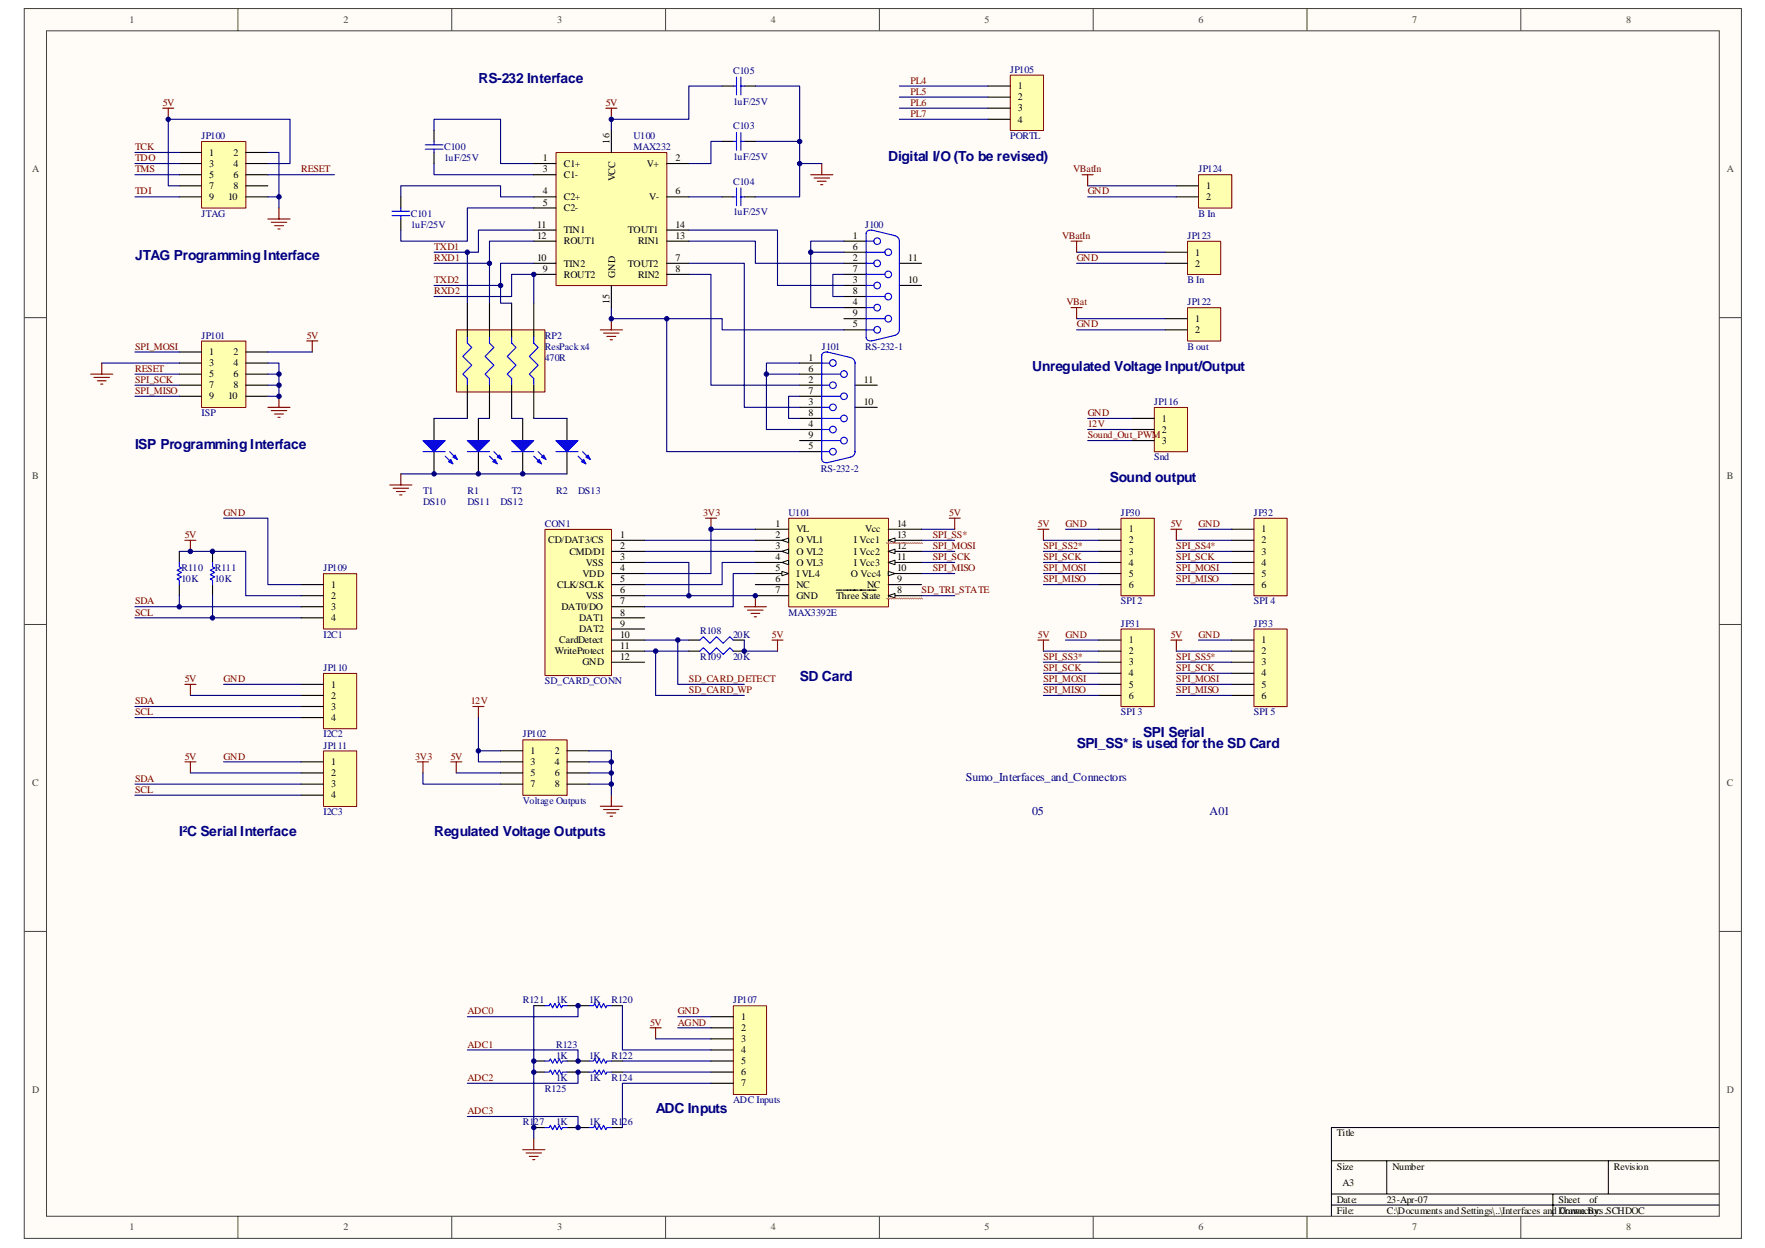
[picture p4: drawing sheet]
<svg xmlns="http://www.w3.org/2000/svg" width="297mm" height="210mm" viewBox="0 0 297 210" stroke-linecap="round" stroke-linejoin="round" font-family="sans-serif">
<path d="M4.1 1.5h289v206.9h-289z" fill="#fffcf8"/>
<path d="M4.1 1.4h289v207h-289z" fill="none" stroke="#404040" stroke-width=".17"/>
<path d="M7.8 5.2h281.5v199.4h-281.5z" fill="#fffcf8"/>
<g fill="none" stroke="#404040" stroke-width=".17">
<path d="M7.8 5.2h281.5v199.4h-281.5zM40 1.4v3.8M76 1.4v3.8M112 1.4v3.8M148 1.4v3.8M184 1.4v3.8M220 1.4v3.8M255.9 1.4v3.8M4.1 53.4h3.7M289.3 53.4h3.7M4.1 105.1h3.7M289.3 105.1h3.7"/>
<path d="M4.1 156.7h3.7M289.3 156.7h3.7M40 204.6v3.8M76 204.6v3.8M112 204.6v3.8M148 204.6v3.8M184 204.6v3.8M220 204.6v3.8M255.9 204.6v3.8"/>
</g>
<path d="M224.1 195.3h65.2M233.4 195.3v5.6M270.7 195.3v5.6M289.3 189.7h-65.2v14.9M224.1 200.9h65.2M224.1 202.8h65.2M261.3 200.9v3.7" fill="none" stroke="#000" stroke-width=".17"/>
<path d="M31.1 90.9h1.9M32 90.9v1.9" fill="none" stroke="#800000" stroke-width=".19"/>
<path d="M30.2 92.8v1.8M30.2 98.4v1.8M35.8 92.8v1.8M35.8 98.4v1.8" fill="none" stroke="#000" stroke-width=".19"/>
<path d="M30.2 94.6v.8l.3 .2-.7 .3 .7 .4-.7 .4 .7 .4-.7 .3 .4 .2v.8M35.8 94.6v.8l.3 .2-.7 .3 .7 .4-.7 .4 .7 .4-.7 .3 .4 .2v.8" fill="none" stroke="#00f" stroke-width=".19"/>
<path d="M30.2 100.2v1.9M35.8 100.2v3.7" fill="none" stroke="#000080" stroke-width=".19"/>
<path d="M33.9 23.8h7.5v11.2h-7.5z" fill="#ffffb0"/>
<path d="M33.9 23.8h7.5v11.2h-7.5z" fill="none" stroke="#800000" stroke-width=".17"/>
<g fill="none" stroke="#000" stroke-width=".19">
<path d="M30.2 25.7h3.7M30.2 27.5h3.7M30.2 29.4h3.7M30.2 31.3h3.7M30.2 33.1h3.7M41.4 25.7h3.7M41.4 27.5h3.7M41.4 29.4h3.7M41.4 31.3h3.7M41.4 33.1h3.7M142 40.6h3.8M142 44.3h3.8"/>
<path d="M142 48h3.8M142 51.8h3.8M142 55.5h3.8M142 42.4h3.8M142 46.2h3.8M142 49.9h3.8M142 53.6h3.8M151.4 44.3h3.7M151.4 48h3.7"/>
</g>
<path d="M27.4 18.2h1.8M28.3 18.2v1.9M45.1 36.9h3.7M45.7 37.4h2.6M46.2 38h1.5M46.8 38.5h.3M46.9 35v1.9" fill="none" stroke="#800000" stroke-width=".19"/>
<path d="M22.7 33.1h7.5M22.7 27.5h7.5M22.7 29.4h7.5M22.7 25.7h7.5M45.1 27.5h3.7v-7.4h-20.5v11.2h1.9M45.1 25.7h1.8v9.3M45.1 33.1h1.8M45.1 29.4h11.2M22.7 102.1h28M22.7 103.9h28" fill="none" stroke="#000080" stroke-width=".19"/>
<g fill="none" stroke="#00f" stroke-width=".19">
<path d="M146.7 38.7h-.2a.66 .66 0 0 0-.7 .6v17.5a.73 .73 0 0 0 .9 .5M146.7 38.7l3.9 .9M150.6 39.7a.93 .93 0 0 1 .8 .9v14.9a.93 .93 0 0 1-.8 .9M145.8 44.3h1.3M145.8 40.6h1.3M145.8 48h1.3M145.8 42.4h3.1M145.8 51.8h1.3M145.8 46.2h3.1M145.8 55.5h1.3M145.8 49.9h3.1M145.8 53.6h3.1"/>
<path d="M150.6 56.4l-3.9 1"/>
<circle cx="147.6" cy="55.5" r=".56"/>
<circle cx="147.6" cy="51.8" r=".56"/>
<circle cx="147.6" cy="44.3" r=".56"/>
<circle cx="147.6" cy="48" r=".56"/>
<circle cx="147.6" cy="40.6" r=".56"/>
<circle cx="149.5" cy="49.9" r=".56"/>
<circle cx="149.5" cy="46.2" r=".56"/>
<circle cx="149.5" cy="53.6" r=".56"/>
<circle cx="149.5" cy="42.4" r=".56"/>
</g>
<path d="M88 124.5h7.4v9.3h-7.4z" fill="#ffffb0"/>
<path d="M88 124.5h7.4v9.3h-7.4z" fill="none" stroke="#800000" stroke-width=".17"/>
<path d="M84.2 126.3h3.8M84.2 128.2h3.8M84.2 130h3.8M84.2 131.9h3.8M95.4 126.3h3.8M95.4 128.2h3.8M95.4 130h3.8M95.4 131.9h3.8" fill="none" stroke="#000" stroke-width=".19"/>
<path d="M79.6 118.9h1.8M80.5 118.9v1.8M75.9 128.2h1.8M76.8 128.2v1.8M101 135.7h3.8M101.6 136.2h2.6M102.1 136.8h1.5M102.7 137.3h.4M102.9 133.8v1.9" fill="none" stroke="#800000" stroke-width=".19"/>
<path d="M80.5 120.7v5.6h3.7M80.5 126.3v1.9h3.7M99.2 126.3h3.7v7.5M99.2 128.2h3.7M99.2 130h3.7M99.2 131.9h3.7" fill="none" stroke="#000080" stroke-width=".19"/>
<path d="M199.9 40.6h5.5v5.6h-5.5z" fill="#ffffb0"/>
<path d="M199.9 40.6h5.5v5.6h-5.5z" fill="none" stroke="#800000" stroke-width=".17"/>
<path d="M196.1 42.4h3.7M196.1 44.3h3.7" fill="none" stroke="#000" stroke-width=".19"/>
<path d="M181.2 42.4h14.9M181.2 44.3h14.9" fill="none" stroke="#000080" stroke-width=".19"/>
<path d="M170 12.7h5.6v9.2h-5.6z" fill="#ffffb0"/>
<path d="M170 12.6h5.6v9.3h-5.6z" fill="none" stroke="#800000" stroke-width=".17"/>
<path d="M166.3 14.5h3.7M166.3 16.3h3.7M166.3 18.2h3.7M166.3 20.1h3.7" fill="none" stroke="#000" stroke-width=".19"/>
<g fill="none" stroke="#000080" stroke-width=".19">
<path d="M121.5 14.5h-5.6v5.6h-13v1.8M151.4 14.5h14.9M151.4 16.3h14.9M151.4 18.2h14.9M67.5 33.1v-1.8h16.7v1.8h5.6M73 27.5v1.9h16.8M73 21.9v-1.8h11.2v7.4h5.6M89.8 35h-11.1v5.6h-11.2v-1.9M89.8 38.7h-9.3v3.7h-7.5M115.9 38.7h14.9v9.3h11.2M115.9 33.1h5.6M121.5 23.8h-1.8v3.7h-3.8"/>
<path d="M151.4 20.1h14.9M102.9 51.8v1.8h18.6v1.9h20.5M115.9 40.6h11.2v3.7h14.9M136.4 42.4h5.6M142 40.6h-5.6v11.2h5.6M142 46.2h-1.8v3.7h1.8M104.8 178.5h14.9M104.8 180.4h14.9"/>
</g>
<path d="M102 18.2h1.8M102.9 18.2v1.9M101 55.5h3.8M101.6 56h2.6M102.1 56.6h1.5M102.7 57.2h.4M102.9 53.6v1.9" fill="none" stroke="#800000" stroke-width=".19"/>
<path d="M54.5 96.5h5.5v9.3h-5.5z" fill="#ffffb0"/>
<path d="M54.4 96.5h5.6v9.3h-5.6z" fill="none" stroke="#800000" stroke-width=".17"/>
<path d="M50.7 98.4h3.7M50.7 100.2h3.7M50.7 102.1h3.7M50.7 103.9h3.7" fill="none" stroke="#000" stroke-width=".19"/>
<path d="M54.5 113.3h5.5v9.3h-5.5z" fill="#ffffb0"/>
<path d="M54.4 113.3h5.6v9.3h-5.6z" fill="none" stroke="#800000" stroke-width=".17"/>
<path d="M50.7 115.1h3.7M50.7 117h3.7M50.7 118.9h3.7M50.7 120.7h3.7" fill="none" stroke="#000" stroke-width=".19"/>
<path d="M54.5 126.4h5.5v9.3h-5.5z" fill="#ffffb0"/>
<path d="M54.4 126.3h5.6v9.4h-5.6z" fill="none" stroke="#800000" stroke-width=".17"/>
<path d="M50.7 128.2h3.7M50.7 130h3.7M50.7 131.9h3.7M50.7 133.8h3.7" fill="none" stroke="#000" stroke-width=".19"/>
<path d="M30.2 92.8h11.2v7.4h9.3M37.6 87.2h7.5v11.2h5.6M22.7 118.9h28M32 117h18.7M37.6 115.1h13.1M22.7 131.9h28M22.7 133.8h28M22.7 120.7h28M32 130h18.7M37.6 128.2h13.1" fill="none" stroke="#000080" stroke-width=".19"/>
<path d="M31.1 115.1h1.9M32 115.1v1.9M31.1 128.2h1.9M32 128.2v1.8" fill="none" stroke="#800000" stroke-width=".19"/>
<path d="M199.9 51.8h5.5v5.6h-5.5z" fill="#ffffb0"/>
<path d="M199.9 51.8h5.5v5.6h-5.5z" fill="none" stroke="#800000" stroke-width=".17"/>
<path d="M196.1 53.6h3.7M196.1 55.5h3.7" fill="none" stroke="#000" stroke-width=".19"/>
<path d="M181.2 53.6h14.9M181.2 55.5h14.9" fill="none" stroke="#000080" stroke-width=".19"/>
<path d="M188.7 87.2h5.6v13h-5.6z" fill="#ffffb0"/>
<path d="M188.7 87.2h5.6v13h-5.6z" fill="none" stroke="#800000" stroke-width=".17"/>
<path d="M184.9 89h3.7M184.9 90.9h3.7M184.9 92.8h3.7M184.9 94.6h3.7M184.9 96.5h3.7M184.9 98.4h3.7" fill="none" stroke="#000" stroke-width=".19"/>
<path d="M188.7 105.9h5.6v13h-5.6z" fill="#ffffb0"/>
<path d="M188.7 105.8h5.6v13.1h-5.6z" fill="none" stroke="#800000" stroke-width=".17"/>
<path d="M184.9 107.7h3.7M184.9 109.6h3.7M184.9 111.4h3.7M184.9 113.3h3.7M184.9 115.1h3.7M184.9 117h3.7" fill="none" stroke="#000" stroke-width=".19"/>
<path d="M211 87.2h5.6v13h-5.6z" fill="#ffffb0"/>
<path d="M211 87.2h5.6v13h-5.6z" fill="none" stroke="#800000" stroke-width=".17"/>
<path d="M207.3 89h3.7M207.3 90.9h3.7M207.3 92.8h3.7M207.3 94.6h3.7M207.3 96.5h3.7M207.3 98.4h3.7" fill="none" stroke="#000" stroke-width=".19"/>
<path d="M211 105.9h5.6v13h-5.6z" fill="#ffffb0"/>
<path d="M211 105.8h5.6v13.1h-5.6z" fill="none" stroke="#800000" stroke-width=".17"/>
<path d="M207.3 107.7h3.7M207.3 109.6h3.7M207.3 111.4h3.7M207.3 113.3h3.7M207.3 115.1h3.7M207.3 117h3.7" fill="none" stroke="#000" stroke-width=".19"/>
<path d="M180.3 40.6h1.8M180.3 51.8h1.8M181.2 40.6v1.8M181.2 51.8v1.8M174.7 89h1.8M175.6 89v1.9M197 89h1.9M198 89v1.9M174.7 107.7h1.8M175.6 107.7v1.9M197 107.7h1.9M198 107.7v1.9" fill="none" stroke="#800000" stroke-width=".19"/>
<g fill="none" stroke="#000080" stroke-width=".19">
<path d="M175.6 90.9h9.3M175.6 92.8h9.3M175.6 94.6h9.3M175.6 96.5h9.3M175.6 98.4h9.3M179.3 89h5.6M198 90.9h9.3M198 92.8h9.3M198 94.6h9.3M198 96.5h9.3M198 98.4h9.3M201.7 89h5.6"/>
<path d="M175.6 109.6h9.3M175.6 111.4h9.3M175.6 113.3h9.3M175.6 115.1h9.3M175.6 117h9.3M179.3 107.7h5.6M198 109.6h9.3M198 111.4h9.3M198 113.3h9.3M198 115.1h9.3M198 117h9.3M201.7 107.7h5.6"/>
</g>
<path d="M33.9 57.4h7.5v11.2h-7.5z" fill="#ffffb0"/>
<path d="M33.9 57.4h7.5v11.2h-7.5z" fill="none" stroke="#800000" stroke-width=".17"/>
<path d="M30.2 59.2h3.7M41.4 59.2h3.7M30.2 61.1h3.7M30.2 62.9h3.7M30.2 64.8h3.7M30.2 66.7h3.7M41.4 61.1h3.7M41.4 62.9h3.7M41.4 64.8h3.7M41.4 66.7h3.7" fill="none" stroke="#000" stroke-width=".19"/>
<path d="M51.6 57.4h1.9M52.6 57.4v1.8M15.3 62.9h3.7M15.8 63.5h2.6M16.4 64.1h1.5M16.9 64.6h.4M17.1 61.1v1.8M45.1 68.5h3.7M45.7 69.1h2.6M46.2 69.7h1.5M46.8 70.2h.3M46.9 66.7v1.8" fill="none" stroke="#800000" stroke-width=".19"/>
<path d="M22.7 59.2h7.5M45.1 59.2h7.5M17.1 61.1h13.1M22.7 66.7h7.5M22.7 62.9h7.5M22.7 64.8h7.5M45.1 64.8h1.8v1.9h-1.8M45.1 62.9h1.8v1.9M45.1 61.1h1.8v1.8" fill="none" stroke="#000080" stroke-width=".19"/>
<path d="M194.3 68.6h5.6v7.4h-5.6z" fill="#ffffb0"/>
<path d="M194.3 68.6h5.6v7.4h-5.6z" fill="none" stroke="#800000" stroke-width=".17"/>
<path d="M190.5 70.4h3.7M190.5 72.3h3.7M190.5 74.1h3.7" fill="none" stroke="#000" stroke-width=".19"/>
<g fill="none" stroke="#000080" stroke-width=".19">
<path d="M183 74.1h7.5M183 72.3h7.5M183 70.4h7.5M108.5 94.6h7.4v5.6M108.5 90.9h18.6M108.5 92.8h18.6M127.1 89h-7.4v7.5h-11.2M127.1 94.6h-5.6v3.8h-13M127.1 96.5h-3.7v5.6h-14.9M155.1 90.9h5.6M155.1 92.8h5.6M155.1 94.6h5.6"/>
<path d="M155.1 96.5h5.6M155.1 89h5.6M108.5 107.7h7.4M108.5 109.6h7.4M108.5 100.2h18.6M155.1 100.2h5.6"/>
</g>
<path d="M118.7 87.2h1.9M119.7 87.2v1.8M159.7 87.2h1.9M160.7 87.2v1.8M125.3 102.1h3.7M125.8 102.7h2.6M126.4 103.2h1.5M126.9 103.8h.4M127.1 100.2v1.9" fill="none" stroke="#800000" stroke-width=".19"/>
<path d="M132.8 87.2h16.7v14.9h-16.7z" fill="#ffffb0"/>
<path d="M132.7 87.2h16.8v14.9h-16.8z" fill="none" stroke="#800000" stroke-width=".17"/>
<path d="M127.1 89h5.6M127.1 90.9h5.6" fill="none" stroke="#000" stroke-width=".19"/>
<path d="M131.6 90.9l1.1-.4v.8z" fill="#fffcf8" stroke="#000" stroke-width=".17"/>
<path d="M127.1 92.8h5.6" fill="none" stroke="#000" stroke-width=".19"/>
<path d="M131.6 92.8l1.1-.4v.8z" fill="#fffcf8" stroke="#000" stroke-width=".17"/>
<path d="M127.1 94.6h5.6" fill="none" stroke="#000" stroke-width=".19"/>
<path d="M131.6 94.6l1.1-.3v.7z" fill="#fffcf8" stroke="#000" stroke-width=".17"/>
<path d="M127.1 96.5h5.6" fill="none" stroke="#000" stroke-width=".19"/>
<path d="M131.6 96.1l1.1 .4-1.1 .4z" fill="#fffcf8" stroke="#000" stroke-width=".17"/>
<path d="M127.1 98.4h5.6M127.1 100.2h5.6M149.5 100.2h5.6" fill="none" stroke="#000" stroke-width=".19"/>
<path d="M149.5 100.2l1.1-.3v.7z" fill="#fffcf8" stroke="#000" stroke-width=".17"/>
<path d="M140.7 99.3h1M141.9 99.3h2.6M144.6 99.3h1.2M145.9 99.3h1.5M149.5 98.4h5.6M149.5 96.5h5.6" fill="none" stroke="#000" stroke-width=".19"/>
<path d="M149.1 100.6l.2 .2 .2-.2 .2 .2 .2-.2 .1 .2 .2-.2 .2 .2 .2-.2 .2 .2 .2-.2 .2 .2 .2-.2 .2 .2 .1-.2 .2 .2 .2-.2 .2 .2 .2-.2 .2 .2 .1-.2 .2 .2 .2-.2 .2 .2 .2-.2 .2 .2 .2-.2 .2 .2 .1-.2 .2 .2 .2-.2 .2 .2 .2-.2 .2 .2" fill="none" stroke="#ff8040" stroke-width=".17"/>
<path d="M149.5 96.1l1.1 .4-1.1 .4z" fill="#fffcf8" stroke="#000" stroke-width=".17"/>
<path d="M149.5 94.6h5.6" fill="none" stroke="#000" stroke-width=".19"/>
<path d="M149.5 94.6l1.1-.3v.7z" fill="#fffcf8" stroke="#000" stroke-width=".17"/>
<path d="M149.5 92.8h5.6" fill="none" stroke="#000" stroke-width=".19"/>
<path d="M149.5 92.8l1.1-.4v.8z" fill="#fffcf8" stroke="#000" stroke-width=".17"/>
<path d="M149.5 90.9h5.6" fill="none" stroke="#000" stroke-width=".19"/>
<path d="M149.5 90.9l1.1-.4v.8z" fill="#fffcf8" stroke="#000" stroke-width=".17"/>
<path d="M149.1 91.3l.2 .2 .2-.2 .2 .2 .2-.2 .1 .2 .2-.2 .2 .2 .2-.2 .2 .2 .2-.2 .2 .2 .2-.2 .2 .2 .1-.2 .2 .2 .2-.2 .2 .2 .2-.2 .2 .2 .1-.2 .2 .2 .2-.2 .2 .2 .2-.2 .2 .2 .2-.2 .2 .2 .1-.2 .2 .2 .2-.2 .2 .2 .2-.2 .2 .2" fill="none" stroke="#ff8040" stroke-width=".17"/>
<path d="M149.5 89h5.6M115.9 107.7h1.9M115.9 109.6h1.9M123.4 107.7h1.9M123.4 109.6h1.9" fill="none" stroke="#000" stroke-width=".19"/>
<path d="M117.8 107.7l.6-.6 1.1 1.1 1.1-1.1 1.1 1.1 1.1-1.1 .6 .6M117.8 109.6l.6-.6 1.1 1.1 1.1-1.1 1.1 1.1 1.1-1.1 .6 .6" fill="none" stroke="#00f" stroke-width=".19"/>
<path d="M110.3 109.6v7.4h15M114.1 107.7v7.4h11.2M125.3 107.7v1.9h5.5M71.2 130v1.9h13M76.8 130h7.4" fill="none" stroke="#000080" stroke-width=".19"/>
<path d="M129.9 107.7h1.9M130.8 107.7v1.9M70.2 128.2h1.9M71.2 128.2v1.8" fill="none" stroke="#800000" stroke-width=".19"/>
<path d="M93.6 25.7h18.6v22.3h-18.6z" fill="#ffffb0"/>
<path d="M93.6 25.7h18.6v22.3h-18.6z" fill="none" stroke="#800000" stroke-width=".17"/>
<g fill="none" stroke="#000" stroke-width=".19">
<path d="M89.8 27.5h3.8M89.8 29.4h3.8M89.8 33.1h3.8M89.8 35h3.8M89.8 38.7h3.8M102.9 21.9v3.8M112.2 27.5h3.7M112.2 33.1h3.7M112.2 38.7h3.7M89.8 40.6h3.8M89.8 44.3h3.8M89.8 46.2h3.8"/>
<path d="M102.9 48v3.8M112.2 40.6h3.7M112.2 44.3h3.7M112.2 46.2h3.7"/>
</g>
<path d="M109.4 172.9h1.9M110.3 172.9v1.9" fill="none" stroke="#800000" stroke-width=".19"/>
<path d="M110.3 174.8h9.4M114.1 172.9h5.6" fill="none" stroke="#000080" stroke-width=".19"/>
<path d="M123.4 169.2h5.6v14.9h-5.6z" fill="#ffffb0"/>
<path d="M123.4 169.2h5.6v14.9h-5.6z" fill="none" stroke="#800000" stroke-width=".17"/>
<path d="M119.7 171.1h3.7M119.7 172.9h3.7M119.7 174.8h3.7M119.7 176.7h3.7M119.7 178.5h3.7M119.7 180.4h3.7M119.7 182.3h3.7" fill="none" stroke="#000" stroke-width=".19"/>
<path d="M114.1 171.1h5.6" fill="none" stroke="#000080" stroke-width=".19"/>
<path d="M91.7 89.1h11.2v24.6h-11.2z" fill="#ffffb0"/>
<path d="M91.7 89.1h11.2v24.6h-11.2z" fill="none" stroke="#800000" stroke-width=".17"/>
<g fill="none" stroke="#000" stroke-width=".19">
<path d="M134.6 61.1h3.7M134.6 64.8h3.7M134.6 68.5h3.7M134.6 72.3h3.7M134.6 76h3.7M134.6 62.9h3.7M134.6 66.7h3.7M134.6 70.4h3.7M134.6 74.1h3.7M143.9 64.8h3.7M143.9 68.5h3.7M102.9 90.9h5.6"/>
<path d="M102.9 92.8h5.6M102.9 94.6h5.6M102.9 96.5h5.6M102.9 98.4h5.6M102.9 100.2h5.6M102.9 102.1h5.6M102.9 103.9h5.6M102.9 105.8h5.6M102.9 107.7h5.6M102.9 109.6h5.6M102.9 111.4h5.6"/>
</g>
<g fill="none" stroke="#00f" stroke-width=".19">
<path d="M138.5 59.4l.7-.2 3.9 1a.93 .93 0 0 1 .8 .9v14.9a.97 .97 0 0 1-.8 .9l-4.1 1a.66 .66 0 0 1-.7-.6v-17.5zM138.3 64.8h1.3M138.3 61.1h1.3M138.3 68.5h1.3M138.3 62.9h3.2M138.3 72.3h1.3M138.3 66.7h3.2M138.3 76h1.3M138.3 70.4h3.2M138.3 74.1h3.2"/>
<circle cx="140.2" cy="72.3" r=".56"/>
<circle cx="140.2" cy="76" r=".56"/>
<circle cx="140.2" cy="61.1" r=".56"/>
<circle cx="140.2" cy="68.5" r=".56"/>
<circle cx="140.2" cy="64.8" r=".56"/>
<circle cx="142" cy="74.1" r=".56"/>
<circle cx="142" cy="70.4" r=".56"/>
<circle cx="142" cy="62.9" r=".56"/>
<circle cx="142" cy="66.7" r=".56"/>
</g>
<path d="M127.1 14.5h7.5v18.6h-7.5M127.1 23.8h7.5M134.6 27.5h3.7M89.8 40.6h-7.4v3.7h-9.4M89.8 44.3h-5.6v3.7h-11.2M112.2 53.6v22.4h22.4M115.9 44.3h9.4v24.2h9.3M115.9 46.2h3.8v18.6h14.9M129 62.9h5.6M134.6 61.1h-5.6v11.2h5.6M134.6 66.7h-1.9v3.7h1.9" fill="none" stroke="#000080" stroke-width=".19"/>
<path d="M136.4 29.4h3.8M137 30h2.6M137.6 30.5h1.4M138.1 31.1h.4M138.3 27.5v1.9" fill="none" stroke="#800000" stroke-width=".19"/>
<path d="M76.8 55.5h14.9v10.5h-14.9z" fill="#ffffb0"/>
<path d="M76.8 55.5h14.9v10.5h-14.9z" fill="none" stroke="#800000" stroke-width=".17"/>
<g fill="none" stroke="#00f" stroke-width=".19">
<path d="M123.4 14.5h.5M123.9 13v3M124.7 13v3M124.7 14.5h.6M66 35.5h3M66 36.3h3M67.5 35v.5M67.5 36.3v.6M71.6 24.4h2.9M71.6 25.1h2.9M73 23.8v.6M73 25.1v.6"/>
<path d="M123.4 23.8h.5M123.4 33.1h.5M123.9 22.3v3M123.9 31.6v3M124.7 22.3v3M124.7 31.6v3M124.7 23.8h.6M124.7 33.1h.6M78.7 56.6v1.1l.7 .8-1.5 1.5 1.5 1.4-1.5 1.5 .8 .8v1.1M82.4 56.6v1.1l.7 .8-1.5 1.5 1.5 1.4-1.5 1.5 .8 .8v1.1M86.1 56.6v1.1l.7 .8-1.4 1.5 1.4 1.4-1.4 1.5 .7 .8v1.1M89.8 56.6v1.1l.8 .8-1.5 1.5 1.5 1.4-1.5 1.5 .7 .8v1.1"/>
<path d="M71.2 76h3.7M74.9 76.8l1.3 1.2M75.7 76l1.3 1.3M78.7 76h3.7M82.4 76.8l1.3 1.2M83.1 76l1.3 1.3M86.1 76h3.7M89.8 76.8l1.3 1.2M90.6 76l1.3 1.3M93.6 76h3.7M97.3 76.8l1.3 1.2M98 76l1.3 1.3"/>
</g>
<g fill="none" stroke="#000" stroke-width=".19">
<path d="M121.5 14.5h1.9M125.3 14.5h1.8M67.5 33.1v1.9M67.5 36.9v1.8M73 21.9v1.9M73 25.7v1.8M121.5 23.8h1.9M121.5 33.1h1.9M125.3 23.8h1.8M125.3 33.1h1.8M78.7 51v5.6M82.4 51v5.6"/>
<path d="M86.1 51v5.6M89.8 51v5.6M73 70.4v3.7M73 76v3.7M78.7 64.8v5.6M80.5 70.4v3.7M80.5 76v3.7M82.4 64.8v5.6M86.1 64.8v5.6M88 70.4v3.7M88 76v3.7M89.8 64.8v5.6"/>
<path d="M95.4 70.4v3.7M95.4 76v3.7"/>
</g>
<path d="M73 49.9h13.1v-3.7h3.7v4.8M78.7 42.4v8.6M82.4 44.3v6.7M84.2 48v3h1.9M67.5 79.7h27.9M73 70.4h5.7M80.5 70.4h1.9M86.1 70.4h1.9M89.8 70.4h5.6" fill="none" stroke="#000080" stroke-width=".19"/>
<g fill="#00f" stroke="#00f" stroke-width=".19">
<path d="M71.2 74.1h3.7l-1.9 1.9z"/>
<path d="M75.5 77.7l.4-.4 .3 .7z"/>
<path d="M76.2 76.9l.4-.3 .4 .7z"/>
<path d="M78.7 74.1h3.7l-1.9 1.9z"/>
<path d="M82.9 77.7l.4-.4 .4 .7z"/>
<path d="M83.7 76.9l.3-.3 .4 .7z"/>
<path d="M86.1 74.1h3.7l-1.8 1.9z"/>
<path d="M90.8 77.3l.3 .7-.7-.3z"/>
<path d="M91.1 76.9l.4-.3 .4 .7z"/>
<path d="M93.6 74.1h3.7l-1.9 1.9z"/>
<path d="M98.2 77.3l.4 .7-.7-.3z"/>
<path d="M98.6 76.9l.4-.3 .3 .7z"/>
</g>
<path d="M67.5 79.7v1.9M65.6 81.6h3.7M66.2 82.1h2.6M66.7 82.7h1.5M67.3 83.3h.3" fill="none" stroke="#800000" stroke-width=".19"/>
<path d="M201.7 29.4h5.6v5.6h-5.6z" fill="#ffffb0"/>
<path d="M201.7 29.4h5.6v5.6h-5.6z" fill="none" stroke="#800000" stroke-width=".17"/>
<g fill="none" stroke="#000" stroke-width=".19">
<path d="M198 31.3h3.7M198 33.1h3.7M89.8 169.2h1.9M89.8 178.5h1.9M95.4 169.2h3.8M95.4 178.5h3.8M102.9 169.2h1.9M102.9 178.5h1.9M89.8 180.4h1.9M89.8 189.7h1.9M95.4 180.4h3.8M95.4 189.7h3.8"/>
<path d="M102.9 180.4h1.9M102.9 189.7h1.9"/>
</g>
<path d="M183 31.3h15M183 33.1h15M78.7 176.7h18.6v1.8M89.8 169.2v22.4M97.3 169.2v1.9h-18.6M104.8 169.2v7.5h14.9M78.7 187.9h18.6v1.8M97.3 180.4v1.9h-18.6M119.7 182.3h-14.9v7.4" fill="none" stroke="#000080" stroke-width=".19"/>
<path d="M182.1 29.4h1.9M183 29.4v1.9M88 193.4h3.7M88.5 194h2.6M89.1 194.6h1.5M89.6 195.1h.4M89.8 191.6v1.8" fill="none" stroke="#800000" stroke-width=".19"/>
<path d="M91.7 169.2h.7l.2-.4 .4 .8 .4-.8 .3 .8 .4-.8 .4 .8 .2-.4h.7M91.7 178.5h.7l.2-.3 .4 .7 .4-.7 .3 .7 .4-.7 .4 .7 .2-.4h.7M99.2 169.2h.7l.2-.4 .4 .8 .3-.8 .4 .8 .4-.8 .4 .8 .1-.4h.8M99.2 178.5h.7l.2-.3 .4 .7 .3-.7 .4 .7 .4-.7 .4 .7 .1-.4h.8M91.7 180.4h.7l.2-.4 .4 .8 .4-.8 .3 .8 .4-.8 .4 .8 .2-.4h.7M91.7 189.7h.7l.2-.4 .4 .8 .4-.8 .3 .8 .4-.8 .4 .8 .2-.4h.7M99.2 180.4h.7l.2-.4 .4 .8 .3-.8 .4 .8 .4-.8 .4 .8 .1-.4h.8M99.2 189.7h.7l.2-.4 .4 .8 .3-.8 .4 .8 .4-.8 .4 .8 .1-.4h.8" fill="none" stroke="#00f" stroke-width=".19"/>
<g fill="#000080" stroke="#000080" stroke-width=".17">
<circle cx="28.3" cy="20.1" r=".37"/>
<circle cx="30.2" cy="102.1" r=".37"/>
<circle cx="32" cy="92.8" r=".37"/>
<circle cx="35.8" cy="104" r=".37"/>
<circle cx="35.8" cy="92.8" r=".37"/>
<circle cx="46.9" cy="66.7" r=".38"/>
<circle cx="46.9" cy="64.8" r=".38"/>
<circle cx="47" cy="62.9" r=".37"/>
<circle cx="47" cy="33.1" r=".37"/>
<circle cx="73.1" cy="79.7" r=".37"/>
<circle cx="78.6" cy="42.4" r=".37"/>
<circle cx="80.5" cy="126.3" r=".37"/>
<circle cx="80.5" cy="79.7" r=".37"/>
<circle cx="82.4" cy="44.3" r=".37"/>
<circle cx="84.2" cy="48" r=".38"/>
<circle cx="88" cy="79.7" r=".38"/>
<circle cx="89.8" cy="189.7" r=".38"/>
<circle cx="89.8" cy="180.4" r=".37"/>
<circle cx="89.8" cy="178.5" r=".37"/>
<circle cx="89.8" cy="46.2" r=".38"/>
<circle cx="97.3" cy="189.7" r=".37"/>
<circle cx="97.3" cy="180.4" r=".37"/>
<circle cx="97.3" cy="178.5" r=".37"/>
<circle cx="97.3" cy="169.2" r=".38"/>
<circle cx="102.9" cy="131.9" r=".37"/>
<circle cx="102.9" cy="130.1" r=".37"/>
<circle cx="102.9" cy="128.2" r=".37"/>
<circle cx="102.9" cy="53.6" r=".37"/>
<circle cx="102.9" cy="20.1" r=".37"/>
<circle cx="110.3" cy="109.5" r=".38"/>
<circle cx="112.2" cy="53.6" r=".37"/>
<circle cx="114.1" cy="107.7" r=".37"/>
<circle cx="115.9" cy="100.2" r=".37"/>
<circle cx="119.7" cy="89" r=".37"/>
<circle cx="125.3" cy="109.5" r=".37"/>
<circle cx="127.1" cy="100.2" r=".37"/>
<circle cx="129" cy="62.9" r=".37"/>
<circle cx="134.6" cy="27.5" r=".38"/>
<circle cx="134.6" cy="23.8" r=".38"/>
<circle cx="136.4" cy="42.4" r=".38"/>
</g>
<g font-size="2.3" fill="#000080">
<text x="80.5" y="14">RS-232 Interface</text>
<text x="149.5" y="27">Digital I/O (To be revised)</text>
<text x="22.7" y="43.8">JTAG Programming Interface</text>
<text x="173.7" y="62.4">Unregulated Voltage Input/Output</text>
<text x="22.7" y="75.5">ISP Programming Interface</text>
<text x="186.8" y="81.1">Sound output</text>
<text x="134.6" y="114.6">SD Card</text>
<text x="181.2" y="125.8">SPI_SS* is used for the SD Card</text>
<text x="192.4" y="124">SPI Serial</text>
<text x="30.2" y="140.7">I²C Serial Interface</text>
<text x="73.1" y="140.7">Regulated Voltage Outputs</text>
<text x="110.4" y="187.3">ADC Inputs</text>
</g>
<g font-size="2" fill="#000080">
<text x="162.6" y="131.4">Sumo_Interfaces_and_Connectors</text>
<text x="173.7" y="137.1">05</text>
<text x="203.6" y="137.1">A01</text>
</g>
<g font-size="1.7" fill="#404040">
<text x="21.8" y="3.8">1</text>
<text x="57.8" y="3.8">2</text>
<text x="93.8" y="3.8">3</text>
<text x="129.7" y="3.8">4</text>
<text x="165.7" y="3.8">5</text>
<text x="201.7" y="3.8">6</text>
<text x="237.7" y="3.8">7</text>
<text x="273.7" y="3.8">8</text>
<text x="5.4" y="29">A</text>
<text x="290.6" y="29">A</text>
<text x="5.4" y="80.6">B</text>
<text x="290.6" y="80.6">B</text>
<text x="5.4" y="132.3">C</text>
<text x="290.6" y="132.3">C</text>
<text x="5.4" y="183.9">D</text>
<text x="290.6" y="183.9">D</text>
<text x="21.8" y="207">1</text>
<text x="57.8" y="207">2</text>
<text x="93.8" y="207">3</text>
<text x="129.7" y="207">4</text>
<text x="165.7" y="207">5</text>
<text x="201.7" y="207">6</text>
<text x="237.7" y="207">7</text>
<text x="273.7" y="207">8</text>
</g>
<g font-size="1.7" fill="#800000">
<text x="27.4" y="17.8">5V</text>
<text x="102" y="17.8">5V</text>
<text x="153.2" y="14.1">PL4</text>
<text x="153.2" y="15.9">PL5</text>
<text x="153.2" y="17.8">PL6</text>
<text x="153.2" y="19.7">PL7</text>
<text x="22.7" y="27.1">TDO</text>
<text x="22.7" y="29">TMS</text>
<text x="22.7" y="25.3">TCK</text>
<text x="50.7" y="29">RESET</text>
<text x="180.6" y="29">VBatIn</text>
<text x="22.7" y="32.7">TDI</text>
<text x="183.1" y="32.7">GND</text>
<text x="178.8" y="40.2">VBatIn</text>
<text x="73.1" y="47.6">TXD2</text>
<text x="73.1" y="43.9">RXD1</text>
<text x="73.1" y="42">TXD1</text>
<text x="181.2" y="43.9">GND</text>
<text x="73.1" y="49.5">RXD2</text>
<text x="179.5" y="51.4">VBat</text>
<text x="22.7" y="58.8">SPI_MOSI</text>
<text x="51.6" y="57">5V</text>
<text x="181.2" y="55.1">GND</text>
<text x="22.7" y="62.5">RESET</text>
<text x="22.7" y="64.4">SPI_SCK</text>
<text x="22.7" y="66.3">SPI_MISO</text>
<text x="183.1" y="70">GND</text>
<text x="183.1" y="71.9">12V</text>
<text x="183.1" y="73.7">Sound_Out_PWM</text>
<text x="37.6" y="86.8">GND</text>
<text x="118.4" y="86.8">3V3</text>
<text x="159.8" y="86.8">5V</text>
<text x="174.7" y="88.6">5V</text>
<text x="179.3" y="88.6">GND</text>
<text x="197" y="88.6">5V</text>
<text x="201.7" y="88.6">GND</text>
<text x="31.1" y="90.5">5V</text>
<text x="157" y="92.4">SPI_MOSI</text>
<text x="157" y="94.3">SPI_SCK</text>
<text x="157" y="90.5">SPI_SS*</text>
<text x="175.6" y="92.4">SPI_SS2*</text>
<text x="175.6" y="94.3">SPI_SCK</text>
<text x="198" y="92.4">SPI_SS4*</text>
<text x="198" y="94.3">SPI_SCK</text>
<text x="22.7" y="101.7">SDA</text>
<text x="155.1" y="99.8">SD_TRI_STATE</text>
<text x="157" y="96.1">SPI_MISO</text>
<text x="175.6" y="98">SPI_MISO</text>
<text x="175.6" y="96.1">SPI_MOSI</text>
<text x="198" y="98">SPI_MISO</text>
<text x="198" y="96.1">SPI_MOSI</text>
<text x="22.7" y="103.6">SCL</text>
<text x="129.9" y="107.3">5V</text>
<text x="174.7" y="107.3">5V</text>
<text x="179.3" y="107.3">GND</text>
<text x="197" y="107.3">5V</text>
<text x="201.7" y="107.3">GND</text>
<text x="175.6" y="111">SPI_SS3*</text>
<text x="175.6" y="112.9">SPI_SCK</text>
<text x="198" y="111">SPI_SS5*</text>
<text x="198" y="112.9">SPI_SCK</text>
<text x="22.7" y="118.5">SDA</text>
<text x="31.1" y="114.7">5V</text>
<text x="37.6" y="114.7">GND</text>
<text x="79.2" y="118.5">12V</text>
<text x="115.9" y="114.7">SD_CARD_DETECT</text>
<text x="115.9" y="116.6">SD_CARD_WP</text>
<text x="175.6" y="116.6">SPI_MISO</text>
<text x="175.6" y="114.7">SPI_MOSI</text>
<text x="198" y="116.6">SPI_MISO</text>
<text x="198" y="114.7">SPI_MOSI</text>
<text x="22.7" y="120.4">SCL</text>
<text x="22.7" y="131.5">SDA</text>
<text x="31.1" y="127.8">5V</text>
<text x="37.6" y="127.8">GND</text>
<text x="69.9" y="127.8">3V3</text>
<text x="75.9" y="127.8">5V</text>
<text x="22.7" y="133.4">SCL</text>
<text x="78.7" y="170.7">ADC0</text>
<text x="109.4" y="172.6">5V</text>
<text x="114.1" y="172.6">AGND</text>
<text x="114.1" y="170.7">GND</text>
<text x="78.7" y="176.3">ADC1</text>
<text x="78.7" y="181.9">ADC2</text>
<text x="78.7" y="187.5">ADC3</text>
</g>
<g font-size="1.7" fill="#000080">
<text x="123.4" y="17.6">1uF/25V</text>
<text x="123.4" y="12.4">C105</text>
<text x="170" y="12.2">JP105</text>
<text x="33.9" y="23.4">JP100</text>
<text x="106.6" y="23.4">U100</text>
<text x="123.4" y="21.7">C103</text>
<text x="170" y="23.4">PORTL</text>
<text x="74.7" y="27.1">1uF/25V</text>
<text x="74.7" y="25.3">C100</text>
<text x="106.6" y="25.3">MAX232</text>
<text x="123.4" y="26.9">1uF/25V</text>
<text x="201.7" y="29">JP124</text>
<text x="123.4" y="31.1">C104</text>
<text x="33.9" y="36.4">JTAG</text>
<text x="69.1" y="38.3">1uF/25V</text>
<text x="69.1" y="36.4">C101</text>
<text x="123.4" y="36.3">1uF/25V</text>
<text x="145.6" y="38.3">J100</text>
<text x="199.8" y="40.2">JP123</text>
<text x="201.7" y="36.4">B In</text>
<text x="199.8" y="47.6">B In</text>
<text x="199.8" y="51.4">JP122</text>
<text x="33.9" y="57">JP101</text>
<text x="91.7" y="57">RP2</text>
<text x="91.7" y="58.8">ResPack x4</text>
<text x="138.3" y="58.8">J101</text>
<text x="145.6" y="58.8">RS-232-1</text>
<text x="199.8" y="58.8">B out</text>
<text x="91.7" y="60.7">470R</text>
<text x="33.9" y="70">ISP</text>
<text x="194.2" y="68.1">JP116</text>
<text x="194.2" y="77.5">Snd</text>
<text x="71.2" y="83.1">T1</text>
<text x="78.7" y="83.1">R1</text>
<text x="86.1" y="83.1">T2</text>
<text x="93.6" y="83.1">R2</text>
<text x="97.3" y="83.1">DS13</text>
<text x="138.1" y="79.3">RS-232-2</text>
<text x="71.2" y="84.9">DS10</text>
<text x="78.7" y="84.9">DS11</text>
<text x="84.2" y="84.9">DS12</text>
<text x="91.7" y="88.6">CON1</text>
<text x="132.7" y="86.8">U101</text>
<text x="188.7" y="86.8">JP30</text>
<text x="211" y="86.8">JP32</text>
<text x="30.6" y="96.1">R110</text>
<text x="30.6" y="98">10K</text>
<text x="36.1" y="96.1">R111</text>
<text x="36.1" y="98">10K</text>
<text x="54.4" y="96.1">JP109</text>
<text x="188.7" y="101.7">SPI 2</text>
<text x="211" y="101.7">SPI 4</text>
<text x="54.4" y="107.3">I2C1</text>
<text x="117.8" y="106.7">R108</text>
<text x="123.4" y="107.3">20K</text>
<text x="132.7" y="103.6">MAX3392E</text>
<text x="188.7" y="105.4">JP31</text>
<text x="211" y="105.4">JP33</text>
<text x="54.4" y="112.9">JP110</text>
<text x="117.8" y="111">R109</text>
<text x="123.4" y="111">20K</text>
<text x="91.7" y="115.1">SD_CARD_CONN</text>
<text x="54.4" y="124.1">I2C2</text>
<text x="54.4" y="125.9">JP111</text>
<text x="88" y="124.1">JP102</text>
<text x="188.7" y="120.4">SPI 3</text>
<text x="211" y="120.4">SPI 5</text>
<text x="54.4" y="137.1">I2C3</text>
<text x="88" y="135.3">Voltage Outputs</text>
<text x="88" y="168.8">R121</text>
<text x="93.6" y="168.8">1K</text>
<text x="99.2" y="168.8">1K</text>
<text x="102.9" y="168.8">R120</text>
<text x="123.4" y="168.8">JP107</text>
<text x="93.6" y="178.1">1K</text>
<text x="93.6" y="176.3">R123</text>
<text x="99.2" y="178.1">1K</text>
<text x="102.9" y="178.1">R122</text>
<text x="91.7" y="183.7">R125</text>
<text x="93.6" y="181.9">1K</text>
<text x="99.2" y="181.9">1K</text>
<text x="102.9" y="181.9">R124</text>
<text x="123.4" y="185.6">ADC Inputs</text>
<text x="88" y="189.3">R127</text>
<text x="93.6" y="189.3">1K</text>
<text x="99.2" y="189.3">1K</text>
<text x="102.9" y="189.3">R126</text>
</g>
<g font-size="1.7">
<text x="171.3" y="15">1</text>
<text x="171.3" y="16.9">2</text>
<text x="171.3" y="18.8">3</text>
<text x="171.3" y="20.6">4</text>
<text x="35.2" y="26.2">1</text>
<text x="35.2" y="28.1">3</text>
<text x="35.2" y="29.9">5</text>
<text x="39.3" y="26.2">2</text>
<text x="39.3" y="28.1">4</text>
<text x="39.3" y="29.9">6</text>
<text x="91.3" y="27.1">1</text>
<text x="91.3" y="29">3</text>
<text x="94.9" y="28.1">C1+</text>
<text x="94.9" y="29.9">C1-</text>
<text x="102.6" y="24.2" transform="rotate(-90 102.6 24.2)">16</text>
<text x="108.9" y="28.1">V+</text>
<text x="113.7" y="27.1">2</text>
<text x="35.2" y="31.8">7</text>
<text x="35.2" y="33.7">9</text>
<text x="38.4" y="33.7">10</text>
<text x="39.3" y="31.8">8</text>
<text x="91.3" y="32.7">4</text>
<text x="91.3" y="34.6">5</text>
<text x="94.9" y="33.7">C2+</text>
<text x="94.9" y="35.5">C2-</text>
<text x="103.5" y="30.5" transform="rotate(-90 103.5 30.5)">VCC</text>
<text x="109.2" y="33.7">V-</text>
<text x="113.7" y="32.7">6</text>
<text x="203" y="31.8">1</text>
<text x="203" y="33.7">2</text>
<text x="90.4" y="38.3">11</text>
<text x="90.4" y="40.2">12</text>
<text x="94.9" y="39.2">TIN1</text>
<text x="94.9" y="41.1">ROUT1</text>
<text x="105.7" y="39.2">TOUT1</text>
<text x="107.4" y="41.1">RIN1</text>
<text x="113.7" y="40.2">13</text>
<text x="113.7" y="38.3">14</text>
<text x="143.5" y="40.2">1</text>
<text x="90.4" y="43.9">10</text>
<text x="91.3" y="45.8">9</text>
<text x="94.9" y="44.9">TIN2</text>
<text x="94.9" y="46.7">ROUT2</text>
<text x="103.5" y="46.7" transform="rotate(-90 103.5 46.7)">GND</text>
<text x="105.7" y="44.9">TOUT2</text>
<text x="107.4" y="46.7">RIN2</text>
<text x="113.7" y="45.8">8</text>
<text x="113.7" y="43.9">7</text>
<text x="143.5" y="43.9">2</text>
<text x="143.5" y="47.6">3</text>
<text x="143.5" y="42">6</text>
<text x="143.5" y="45.8">7</text>
<text x="152.9" y="43.9">11</text>
<text x="152.9" y="47.6">10</text>
<text x="201.1" y="43">1</text>
<text x="201.1" y="44.9">2</text>
<text x="102.6" y="51.2" transform="rotate(-90 102.6 51.2)">15</text>
<text x="143.5" y="51.4">4</text>
<text x="143.5" y="49.5">8</text>
<text x="143.5" y="53.2">9</text>
<text x="35.2" y="59.8">1</text>
<text x="39.3" y="59.8">2</text>
<text x="143.5" y="55.1">5</text>
<text x="201.1" y="54.2">1</text>
<text x="201.1" y="56">2</text>
<text x="35.2" y="61.6">3</text>
<text x="35.2" y="63.5">5</text>
<text x="35.2" y="65.3">7</text>
<text x="39.3" y="61.6">4</text>
<text x="39.3" y="63.5">6</text>
<text x="39.3" y="65.3">8</text>
<text x="136.1" y="60.7">1</text>
<text x="136.1" y="64.4">2</text>
<text x="136.1" y="62.5">6</text>
<text x="145.4" y="64.4">11</text>
<text x="35.2" y="67.2">9</text>
<text x="38.4" y="67.2">10</text>
<text x="136.1" y="68.1">3</text>
<text x="136.1" y="71.9">4</text>
<text x="136.1" y="66.3">7</text>
<text x="136.1" y="70">8</text>
<text x="145.4" y="68.1">10</text>
<text x="195.6" y="71">1</text>
<text x="136.1" y="75.6">5</text>
<text x="136.1" y="73.7">9</text>
<text x="195.6" y="72.8">2</text>
<text x="195.6" y="74.7">3</text>
<text x="130.5" y="88.6">1</text>
<text x="134" y="89.6">VL</text>
<text x="145.6" y="89.6">Vcc</text>
<text x="151" y="88.6">14</text>
<text x="190" y="89.6">1</text>
<text x="212.3" y="89.6">1</text>
<text x="92.3" y="91.4">CD/DAT3/CS</text>
<text x="95.8" y="93.3">CMD/DI</text>
<text x="98.6" y="95.2">VSS</text>
<text x="104.4" y="90.5">1</text>
<text x="104.4" y="94.3">3</text>
<text x="104.4" y="92.4">2</text>
<text x="130.5" y="90.5">2</text>
<text x="130.5" y="92.4">3</text>
<text x="130.5" y="94.3">4</text>
<text x="134" y="91.4">O VL1</text>
<text x="134" y="93.3">O VL2</text>
<text x="134" y="95.2">O VL3</text>
<text x="143.7" y="95.2">I Vcc3</text>
<text x="143.7" y="93.3">I Vcc2</text>
<text x="143.7" y="91.4">I Vcc1</text>
<text x="151" y="94.3">11</text>
<text x="151" y="92.4">12</text>
<text x="151" y="90.5">13</text>
<text x="190" y="91.4">2</text>
<text x="190" y="93.3">3</text>
<text x="190" y="95.2">4</text>
<text x="212.3" y="91.4">2</text>
<text x="212.3" y="93.3">3</text>
<text x="212.3" y="95.2">4</text>
<text x="55.7" y="98.9">1</text>
<text x="55.7" y="100.8">2</text>
<text x="93.8" y="98.9">CLK/SCLK</text>
<text x="98" y="97">VDD</text>
<text x="98.6" y="100.8">VSS</text>
<text x="104.4" y="99.8">6</text>
<text x="104.4" y="98">5</text>
<text x="104.4" y="96.1">4</text>
<text x="104.4" y="101.7">7</text>
<text x="130.5" y="96.1">5</text>
<text x="130.5" y="98">6</text>
<text x="130.5" y="99.8">7</text>
<text x="134" y="97">I VL4</text>
<text x="134" y="98.9">NC</text>
<text x="134" y="100.8">GND</text>
<text x="140.7" y="100.8">Three State</text>
<text x="143.2" y="97">O Vcc4</text>
<text x="146" y="98.9">NC</text>
<text x="151" y="96.1">10</text>
<text x="151" y="99.8">8</text>
<text x="151" y="98">9</text>
<text x="190" y="97">5</text>
<text x="190" y="98.9">6</text>
<text x="212.3" y="97">5</text>
<text x="212.3" y="98.9">6</text>
<text x="55.7" y="102.6">3</text>
<text x="55.7" y="104.5">4</text>
<text x="94.5" y="102.6">DAT0/DO</text>
<text x="97.5" y="104.5">DAT1</text>
<text x="97.5" y="106.4">DAT2</text>
<text x="104.4" y="107.3">10</text>
<text x="104.4" y="103.6">8</text>
<text x="104.4" y="105.4">9</text>
<text x="93.4" y="110.1">WriteProtect</text>
<text x="94.1" y="108.2">CardDetect</text>
<text x="98" y="112">GND</text>
<text x="104.4" y="109.2">11</text>
<text x="104.4" y="111">12</text>
<text x="190" y="108.2">1</text>
<text x="190" y="110.1">2</text>
<text x="190" y="112">3</text>
<text x="190" y="113.8">4</text>
<text x="212.3" y="108.2">1</text>
<text x="212.3" y="110.1">2</text>
<text x="212.3" y="112">3</text>
<text x="212.3" y="113.8">4</text>
<text x="55.7" y="115.7">1</text>
<text x="55.7" y="117.5">2</text>
<text x="55.7" y="119.4">3</text>
<text x="190" y="115.7">5</text>
<text x="190" y="117.5">6</text>
<text x="212.3" y="115.7">5</text>
<text x="212.3" y="117.5">6</text>
<text x="55.7" y="121.3">4</text>
<text x="55.7" y="128.7">1</text>
<text x="55.7" y="130.6">2</text>
<text x="89.3" y="126.9">1</text>
<text x="89.3" y="128.7">3</text>
<text x="89.3" y="130.6">5</text>
<text x="93.4" y="126.9">2</text>
<text x="93.4" y="128.7">4</text>
<text x="93.4" y="130.6">6</text>
<text x="55.7" y="132.5">3</text>
<text x="55.7" y="134.3">4</text>
<text x="89.3" y="132.5">7</text>
<text x="93.4" y="132.5">8</text>
<text x="124.7" y="171.6">1</text>
<text x="124.7" y="173.5">2</text>
<text x="124.7" y="175.3">3</text>
<text x="124.7" y="177.2">4</text>
<text x="124.7" y="179.1">5</text>
<text x="124.7" y="180.9">6</text>
<text x="124.7" y="182.8">7</text>
<text x="225" y="191.2">Title</text>
<text x="225" y="196.8">Size</text>
<text x="234.3" y="196.8">Number</text>
<text x="271.6" y="196.8">Revision</text>
<text x="225" y="202.4">Date:</text>
<text x="225.9" y="199.6">A3</text>
<text x="233.4" y="202.4">23-Apr-07</text>
<text x="262.3" y="202.4">Sheet</text>
<text x="267.5" y="202.4">of</text>
<text x="225" y="204.2">File:</text>
<text x="233.4" y="204.2">C:\Documents and Settings\..\Interfaces and Connectors.SCHDOC</text>
<text x="262.3" y="204.2">Drawn By:</text>
</g>
</svg>
